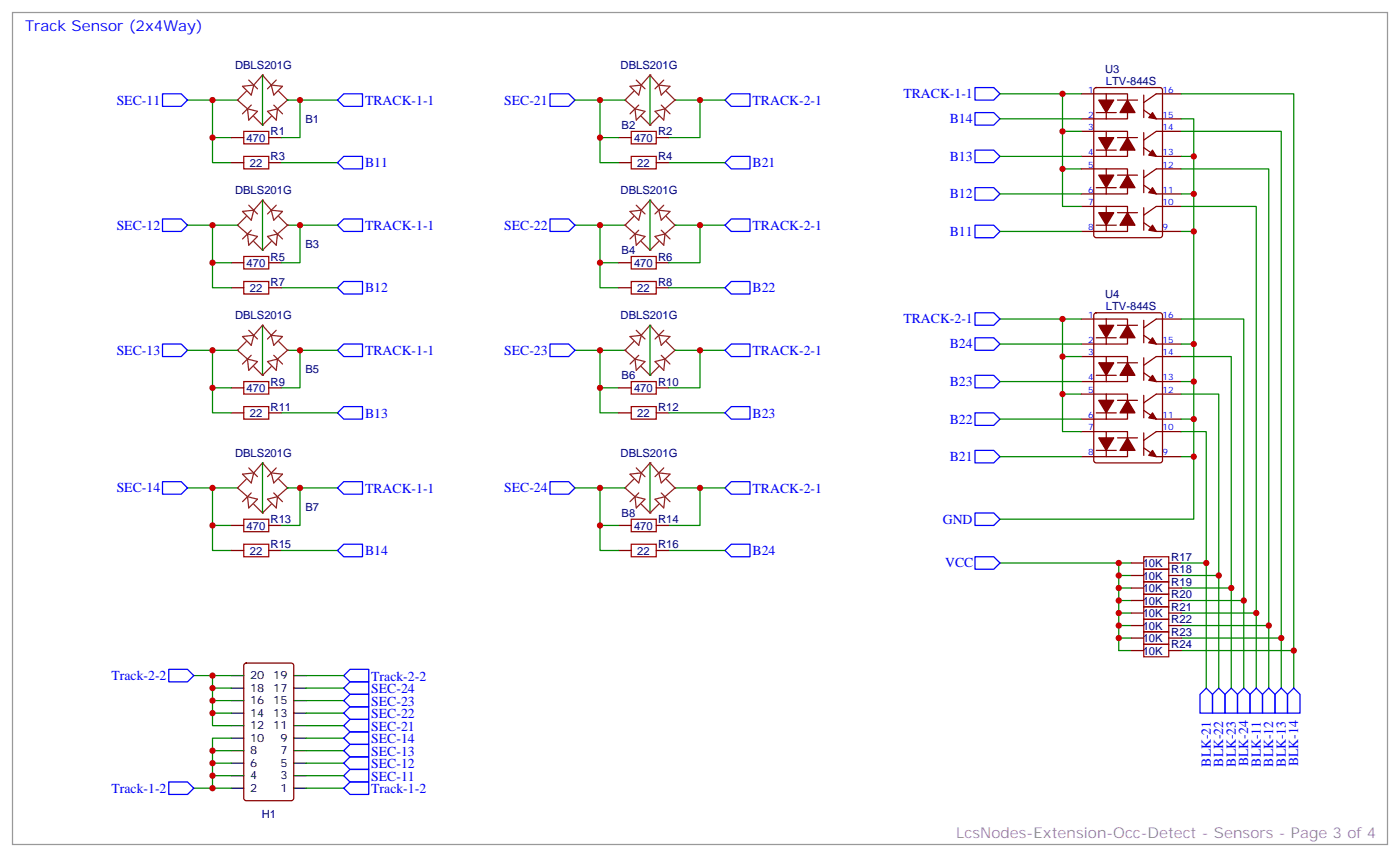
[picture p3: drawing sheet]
<svg xmlns="http://www.w3.org/2000/svg" width="395mm" height="242mm" viewBox="0 0 395 242" stroke-linecap="round" stroke-linejoin="round" font-family="sans-serif">
<path d="M69 187.2l.5-.2h12.7l.6 .4 .1 37.7-.5 .6-12.9 .1-.7-.5v-37.6z" fill="none" stroke="#870000" stroke-width=".35"/>
<g fill="none" stroke="#000" stroke-width=".35">
<path d="M65.3 197.6h3.5M65.3 194h3.5M65.3 190.5h3.5M82.9 197.6h3.5M82.9 194h3.5M82.9 190.5h3.5M65.3 218.7h3.5M65.3 215.2h3.5M65.3 211.7h3.5M65.3 208.1h3.5M65.3 204.6h3.5M65.3 201.1h3.5"/>
<path d="M82.9 218.7h3.5M82.9 215.2h3.5M82.9 211.7h3.5M82.9 208.1h3.5M82.9 204.6h3.5M82.9 201.1h3.5M65.3 222.2h3.5M82.9 222.2h3.5"/>
</g>
<g fill="none" stroke="#008700" stroke-width=".35">
<path d="M52.9 28.2h14.1M54.7 190.5h5.3M60 197.6h5.3M65.3 190.5h-5.3v3.5M65.3 194h-5.3v10.6h5.3M86.4 190.5h10.6M86.4 197.6h10.6M86.4 194h10.6M60 218.7v3.5M60 215.2h5.3M60 211.7h5.3M60 201.1h5.3"/>
<path d="M65.3 208.1h-5.3v10.6h5.3M86.4 215.2h10.6M86.4 211.7h10.6M86.4 201.1h10.6M86.4 218.7h10.6M86.4 204.6h10.6M86.4 208.1h10.6M54.7 222.2h10.6M86.4 222.2h10.6"/>
</g>
<path d="M47.6 188.7h5.3l1.8 1.8-1.8 1.8h-5.3zM98.8 188.7h5.3v3.6h-5.3l-1.8-1.8zM98.8 192.3h5.3v3.5h-5.3l-1.8-1.8zM98.8 195.8h5.3v3.5h-5.3l-1.8-1.7zM98.8 199.3h5.3v3.5h-5.3l-1.8-1.7zM98.8 217h5.3v3.5h-5.3l-1.8-1.8zM98.8 202.8h5.3v3.6h-5.3l-1.8-1.8zM98.8 206.4h5.3v3.5h-5.3l-1.8-1.8zM98.8 209.9h5.3v3.5h-5.3l-1.8-1.7zM98.8 213.4h5.3v3.6h-5.3l-1.8-1.8zM47.6 220.5h5.3l1.8 1.7-1.8 1.8h-5.3zM98.8 220.5h5.3v3.5h-5.3l-1.8-1.8z" fill="none" stroke="#00f" stroke-width=".35"/>
<path d="M68.4 24.3l3.2-.3-.7 2.8zM69.5 25.8l-2.5 2.4 2.8 2.5M69.8 30.7l2.9 .7-2.5 2.5zM70.2 22.6l2.5 2.4M70.9 29.6l-2.5 2.5M71.6 24l2.5-2.8 2.5 2.8M71.6 32.8l2.5 2.5 2.5-2.5M75.5 31.4l2.8-.7-.3 3.2zM76.6 24l3.1 .3-2.4 2.5zM77.3 29.6l2.4 2.5M78 22.6l-2.5 2.4M78.7 25.8l2.4 2.4-2.8 2.5" fill="none" stroke="#8c2424" stroke-width=".35"/>
<g fill="#8c2424">
<circle cx="67" cy="28.2" r=".18"/>
<circle cx="74.1" cy="21.2" r=".18"/>
<circle cx="81.1" cy="28.2" r=".18"/>
<circle cx="74.1" cy="35.3" r=".18"/>
</g>
<path d="M60 28.2v17.7h5.3M60 38.8h5.3M74.1 21.2v14.1M81.1 28.2h14.1M84.7 28.2v10.6h-5.3M79.4 45.9h15.8M60 63.5v17.6h5.3M60 74.1h5.3M81.1 63.5h14.1M79.4 81.1h15.8" fill="none" stroke="#008700" stroke-width=".35"/>
<path d="M68.8 37h7v3.6h-7zM68.8 44.1h7v3.5h-7zM68.8 72.3h7v3.5h-7zM68.8 79.4h7v3.5h-7z" fill="none" stroke="#a10000" stroke-width=".35"/>
<path d="M65.3 38.8h3.5M75.8 38.8h3.6M65.3 45.9h3.5M75.8 45.9h3.6M65.3 74.1h3.5M75.8 74.1h3.6M65.3 81.1h3.5M75.8 81.1h3.6" fill="none" stroke="#870000" stroke-width=".35"/>
<path d="M45.9 26.5h5.3l1.7 1.7-1.7 1.8h-5.3zM95.2 28.2l1.8-1.7h5.3v3.5h-5.3zM95.2 45.9l1.8-1.8h5.3v3.5h-5.3zM45.9 61.7h5.3l1.7 1.8-1.7 1.8h-5.3zM95.2 63.5l1.8-1.8h5.3v3.6h-5.3zM95.2 81.1l1.8-1.7h5.3v3.5h-5.3z" fill="none" stroke="#00f" stroke-width=".35"/>
<path d="M68.4 59.6l3.2-.3-.7 2.8zM70.2 57.9l2.5 2.4M71.6 59.3l2.5-2.9 2.5 2.9M76.6 59.3l3.1 .3-2.4 2.5zM78 57.9l-2.5 2.4M69.5 61l-2.5 2.5 2.8 2.5M69.8 66l2.9 .7-2.5 2.4zM70.9 64.9l-2.5 2.5M71.6 68.1l2.5 2.5 2.5-2.5M75.5 66.7l2.8-.7-.3 3.1zM77.3 64.9l2.4 2.5M78.7 61l2.4 2.5-2.8 2.5" fill="none" stroke="#8c2424" stroke-width=".35"/>
<g fill="#8c2424">
<circle cx="67" cy="63.5" r=".18"/>
<circle cx="74.1" cy="56.4" r=".18"/>
<circle cx="81.1" cy="63.5" r=".18"/>
<circle cx="74.1" cy="70.6" r=".18"/>
</g>
<path d="M52.9 63.5h14.1M60 98.8v17.6h5.3M74.1 91.7v14.1M81.1 98.8h14.1M84.7 98.8v10.6h-5.3M60 109.4h5.3M79.4 116.4h15.8" fill="none" stroke="#008700" stroke-width=".35"/>
<path d="M68.8 107.6h7v3.5h-7zM68.8 114.7h7v3.5h-7z" fill="none" stroke="#a10000" stroke-width=".35"/>
<path d="M65.3 109.4h3.5M65.3 116.4h3.5M75.8 109.4h3.6M75.8 116.4h3.6" fill="none" stroke="#870000" stroke-width=".35"/>
<path d="M45.9 97h5.3l1.7 1.8-1.7 1.7h-5.3zM95.2 98.8l1.8-1.8h5.3v3.5h-5.3zM95.2 116.4l1.8-1.7h5.3v3.5h-5.3z" fill="none" stroke="#00f" stroke-width=".35"/>
<path d="M68.4 94.9l3.2-.4-.7 2.9zM69.5 96.3l-2.5 2.5 2.8 2.4M70.2 93.1l2.5 2.5M71.6 94.5l2.5-2.8 2.5 2.8M76.6 94.5l3.1 .4-2.4 2.5zM78 93.1l-2.5 2.5M78.7 96.3l2.4 2.5-2.8 2.4M69.8 101.2l2.9 .8-2.5 2.4zM70.9 100.2l-2.5 2.5M71.6 103.4l2.5 2.4 2.5-2.4M75.5 102l2.8-.8-.3 3.2zM77.3 100.2l2.4 2.5" fill="none" stroke="#8c2424" stroke-width=".35"/>
<g fill="#8c2424">
<circle cx="67" cy="98.8" r=".18"/>
<circle cx="74.1" cy="91.7" r=".18"/>
<circle cx="81.1" cy="98.8" r=".18"/>
<circle cx="74.1" cy="105.8" r=".18"/>
</g>
<path d="M52.9 98.8h14.1M52.9 137.6h14.1" fill="none" stroke="#008700" stroke-width=".35"/>
<path d="M68.4 133.7l3.2-.4-.7 2.9zM69.5 135.1l-2.5 2.5 2.8 2.5M70.2 131.9l2.5 2.5M70.9 139l-2.5 2.5M71.6 133.3l2.5-2.8 2.5 2.8M76.6 133.3l3.1 .4-2.4 2.5zM77.3 139l2.4 2.5M78 131.9l-2.5 2.5M78.7 135.1l2.4 2.5-2.8 2.5M69.8 140.1l2.9 .7-2.5 2.4zM71.6 142.2l2.5 2.4 2.5-2.4M75.5 140.8l2.8-.7-.3 3.1z" fill="none" stroke="#8c2424" stroke-width=".35"/>
<g fill="#8c2424">
<circle cx="67" cy="137.6" r=".18"/>
<circle cx="74.1" cy="130.5" r=".18"/>
<circle cx="81.1" cy="137.6" r=".18"/>
<circle cx="74.1" cy="144.6" r=".18"/>
</g>
<path d="M60 137.6v17.6h5.3M74.1 130.5v14.1M81.1 137.6h14.1M84.7 137.6v10.6h-5.3M169.3 137.6v17.6h5.3M183.4 130.5v14.1M190.5 137.6h14.1M197.6 137.6v10.6h-8.9M60 148.2h5.3M79.4 155.2h15.8M169.3 148.2h5.3M188.7 155.2h15.9" fill="none" stroke="#008700" stroke-width=".35"/>
<path d="M68.8 153.5h7v3.5h-7zM68.8 146.4h7v3.5h-7zM178.2 146.4h7v3.5h-7zM178.2 153.5h7v3.5h-7z" fill="none" stroke="#a10000" stroke-width=".35"/>
<path d="M65.3 155.2h3.5M65.3 148.2h3.5M75.8 155.2h3.6M75.8 148.2h3.6M174.6 155.2h3.6M174.6 148.2h3.6M185.2 155.2h3.5M185.2 148.2h3.5" fill="none" stroke="#870000" stroke-width=".35"/>
<path d="M45.9 135.8h5.3l1.7 1.8-1.7 1.7h-5.3zM97 135.8h5.3v3.5h-5.3l-1.8-1.7zM155.2 135.8h5.3l1.8 1.8-1.8 1.7h-5.3zM206.4 135.8h5.3v3.5h-5.3l-1.8-1.7zM95.2 155.2l1.8-1.7h5.3v3.5h-5.3zM204.6 155.2l1.8-1.7h5.3v3.5h-5.3z" fill="none" stroke="#00f" stroke-width=".35"/>
<path d="M177.8 133.7l3.2-.4-.7 2.9zM178.9 135.1l-2.5 2.5 2.8 2.5M179.6 131.9l2.4 2.5M180.3 139l-2.5 2.5M181 133.3l2.4-2.8 2.5 2.8M185.9 133.3l3.2 .4-2.5 2.5zM186.6 139l2.5 2.5M187.3 131.9l-2.4 2.5M188 135.1l2.5 2.5-2.8 2.5M179.2 140.1l2.8 .7-2.4 2.4zM181 142.2l2.4 2.4 2.5-2.4M184.9 140.8l2.8-.7-.4 3.1z" fill="none" stroke="#8c2424" stroke-width=".35"/>
<g fill="#8c2424">
<circle cx="190.5" cy="137.6" r=".18"/>
<circle cx="183.4" cy="130.5" r=".18"/>
<circle cx="176.4" cy="137.6" r=".18"/>
<circle cx="183.4" cy="144.6" r=".18"/>
</g>
<path d="M162.3 98.8h14.1M162.3 137.6h14.1" fill="none" stroke="#008700" stroke-width=".35"/>
<path d="M177.8 94.9l3.2-.4-.7 2.9zM178.9 96.3l-2.5 2.5 2.8 2.4M179.6 93.1l2.4 2.5M181 94.5l2.4-2.8 2.5 2.8M185.9 94.5l3.2 .4-2.5 2.5zM187.3 93.1l-2.4 2.5M188 96.3l2.5 2.5-2.8 2.4M179.2 101.2l2.8 .8-2.4 2.4zM180.3 100.2l-2.5 2.5M181 103.4l2.4 2.4 2.5-2.4M184.9 102l2.8-.8-.4 3.2zM186.6 100.2l2.5 2.5" fill="none" stroke="#8c2424" stroke-width=".35"/>
<g fill="#8c2424">
<circle cx="190.5" cy="98.8" r=".18"/>
<circle cx="183.4" cy="91.7" r=".18"/>
<circle cx="176.4" cy="98.8" r=".18"/>
<circle cx="183.4" cy="105.8" r=".18"/>
</g>
<path d="M162.3 63.5h14.1M169.3 98.8v17.6h5.3M183.4 91.7v14.1M190.5 98.8h14.1M197.6 98.8v10.6h-8.9M169.3 109.4h5.3M188.7 116.4h15.9" fill="none" stroke="#008700" stroke-width=".35"/>
<path d="M178.2 114.7h7v3.5h-7zM178.2 107.6h7v3.5h-7z" fill="none" stroke="#a10000" stroke-width=".35"/>
<path d="M174.6 116.4h3.6M174.6 109.4h3.6M185.2 116.4h3.5M185.2 109.4h3.5" fill="none" stroke="#870000" stroke-width=".35"/>
<path d="M155.2 97h5.3l1.8 1.8-1.8 1.7h-5.3zM204.6 98.8l1.8-1.8h5.3v3.5h-5.3zM204.6 116.4l1.8-1.7h5.3v3.5h-5.3z" fill="none" stroke="#00f" stroke-width=".35"/>
<path d="M177.8 59.6l3.2-.3-.7 2.8zM179.6 57.9l2.4 2.4M181 59.3l2.4-2.9 2.5 2.9M185.9 59.3l3.2 .3-2.5 2.5zM187.3 57.9l-2.4 2.4M178.9 61l-2.5 2.5 2.8 2.5M179.2 66l2.8 .7-2.4 2.4zM180.3 64.9l-2.5 2.5M181 68.1l2.4 2.5 2.5-2.5M184.9 66.7l2.8-.7-.4 3.1zM186.6 64.9l2.5 2.5M188 61l2.5 2.5-2.8 2.5" fill="none" stroke="#8c2424" stroke-width=".35"/>
<g fill="#8c2424">
<circle cx="190.5" cy="63.5" r=".18"/>
<circle cx="183.4" cy="56.4" r=".18"/>
<circle cx="176.4" cy="63.5" r=".18"/>
<circle cx="183.4" cy="70.6" r=".18"/>
</g>
<g fill="none" stroke="#008700" stroke-width=".35">
<path d="M169.3 28.2v17.7h5.3M169.3 38.8h5.3M183.4 21.2v14.1M190.5 28.2h14.1M197.6 28.2v10.6h-8.9M282.2 26.5h17.7M299.9 37v21.2h5.3M305.2 26.5h-5.3v10.5h5.3M183.4 56.4v14.2M188.7 45.9h15.9M282.2 54.7h23M299.9 47.6h5.3"/>
<path d="M169.3 63.5v17.6h5.3M169.3 74.1h5.3M190.5 63.5h14.1M197.6 63.5v10.6h-8.9M282.2 65.3h23M336.9 65.3v63.5h-3.5M188.7 81.1h15.9M282.2 97h23M282.2 90h23M299.9 90v10.5h5.3M333.4 90h17.6v104M333.4 97h3.5"/>
<path d="M282.2 118.2h23M282.2 107.6h23M299.9 100.5v21.2h5.3M299.9 111.1h5.3M333.4 111.1h10.6v82.9M333.4 100.5h14.1v93.5M333.4 118.2h3.5M333.4 107.6h3.5M282.2 128.8h23M333.4 121.7h7v72.3M336.9 128.8v17.6h-54.7M282.2 158.7h33.5"/>
<path d="M319.3 158.7h-3.6v24.7h3.6M333.4 158.7h7M315.7 179.9h3.6M315.7 176.4h3.6M315.7 172.9h3.6M315.7 169.3h3.6M315.7 165.8h3.6M315.7 162.3h3.6M333.4 179.9h28.2M333.4 176.4h24.7M333.4 172.9h21.1M333.4 169.3h17.6"/>
<path d="M333.4 165.8h14.1M333.4 162.3h10.6M333.4 183.4h31.7"/>
</g>
<path d="M178.2 37h7v3.6h-7zM178.2 44.1h7v3.5h-7zM178.2 79.4h7v3.5h-7zM178.2 72.3h7v3.5h-7zM322.8 157h7v3.5h-7zM322.8 167.6h7v3.5h-7zM322.8 164h7v3.6h-7zM322.8 160.5h7v3.5h-7zM322.8 178.2h7v3.5h-7zM322.8 174.6h7v3.6h-7zM322.8 171.1h7v3.5h-7zM322.8 181.7h7v3.5h-7z" fill="none" stroke="#a10000" stroke-width=".35"/>
<g fill="none" stroke="#870000" stroke-width=".35">
<path d="M174.6 38.8h3.6M185.2 38.8h3.5M305.2 37h7M305.2 26.5h7M305.2 33.5h7M308.9 24.9l.5-.2h18l.6 .4 .1 41.2-.5 .7h-18.2l-.7-.4v-41.2zM309.4 31.7h5.6M312.2 26.5h6v7h-6M312.2 37h6v7.1h-6M312.2 26.5v7M312.2 37v7.1M315.4 38.8h5.6"/>
<path d="M315.4 28.2h5.6M322.8 26.8v6.4M322.8 37.4v6.3M322.8 31l3.5 2.5h7.1M333.4 37h-7.1l-3.5 2.5M333.4 26.5h-7.1l-3.5 2.4M174.6 45.9h3.6M185.2 45.9h3.5M305.2 58.2h7M305.2 47.6h7M305.2 54.7h7M305.2 44.1h7"/>
<path d="M309.4 42.3h5.6M309.4 52.9h5.6M312.2 47.6h6v7.1h-6M312.2 58.2h6v7.1h-6M312.2 47.6v7.1M312.2 58.2v7.1M315.4 49.4h5.6M315.4 60h5.6M322.8 48v6.3M322.8 58.6v6.3M322.8 52.2l3.5 2.5h7.1M322.8 41.6l3.5 2.5h7.1"/>
<path d="M333.4 58.2h-7.1l-3.5 2.5M333.4 47.6h-7.1l-3.5 2.5M174.6 74.1h3.6M185.2 74.1h3.5M305.2 65.3h7M309.4 63.5h5.6M322.8 62.8l3.5 2.5h7.1M174.6 81.1h3.6M185.2 81.1h3.5M305.2 90h7M305.2 97h7M308.9 88.4l.5-.2h18l.6 .4 .1 41.2-.5 .7h-18.2l-.7-.4v-41.2z"/>
<path d="M309.4 95.2h5.6M312.2 90h6v7h-6M312.2 90v7M315.4 91.7h5.6M322.8 90.3v6.4M322.8 94.5l3.5 2.5h7.1M333.4 90h-7.1l-3.5 2.4M305.2 111.1h7M305.2 118.2h7M305.2 100.5h7M305.2 107.6h7M309.4 105.8h5.6"/>
<path d="M309.4 116.4h5.6M312.2 100.5h6v7.1h-6M312.2 111.1h6v7.1h-6M312.2 100.5v7.1M312.2 111.1v7.1M315.4 102.3h5.6M315.4 112.9h5.6M322.8 100.9v6.3M322.8 111.5v6.3M322.8 115.7l3.5 2.5h7.1M322.8 105.1l3.5 2.5h7.1M333.4 111.1h-7.1l-3.5 2.5"/>
<path d="M333.4 100.5h-7.1l-3.5 2.5M305.2 121.7h7M305.2 128.8h7M309.4 127h5.6M312.2 121.7h6v7.1h-6M312.2 121.7v7.1M315.4 123.5h5.6M322.8 122.1v6.3M322.8 126.3l3.5 2.5h7.1M333.4 121.7h-7.1l-3.5 2.5M319.3 158.7h3.5M329.8 158.7h3.6"/>
<path d="M319.3 169.3h3.5M319.3 165.8h3.5M319.3 162.3h3.5M319.3 179.9h3.5M319.3 176.4h3.5M319.3 172.9h3.5M329.8 169.3h3.6M329.8 165.8h3.6M329.8 162.3h3.6M329.8 179.9h3.6M329.8 176.4h3.6M329.8 172.9h3.6"/>
<path d="M319.3 183.4h3.5M329.8 183.4h3.6"/>
</g>
<g fill="none" stroke="#00f" stroke-width=".35">
<path d="M155.2 26.5h5.3l1.8 1.7-1.8 1.8h-5.3zM204.6 28.2l1.8-1.7h5.3v3.5h-5.3zM275.2 31.7h5.3l1.7 1.8-1.7 1.8h-5.3zM275.2 24.7h5.3l1.7 1.8-1.7 1.7h-5.3zM204.6 45.9l1.8-1.8h5.3v3.5h-5.3zM275.2 42.3h5.3l1.7 1.8-1.7 1.8h-5.3zM275.2 52.9h5.3l1.7 1.8-1.7 1.7h-5.3zM155.2 61.7h5.3l1.8 1.8-1.8 1.8h-5.3zM204.6 63.5l1.8-1.8h5.3v3.6h-5.3zM275.2 63.5h5.3l1.7 1.8-1.7 1.7h-5.3zM204.6 81.1l1.8-1.7h5.3v3.5h-5.3zM275.2 95.2h5.3l1.7 1.8-1.7 1.8h-5.3z"/>
<path d="M275.2 88.2h5.3l1.7 1.8-1.7 1.7h-5.3zM275.2 116.4h5.3l1.7 1.8-1.7 1.7h-5.3zM275.2 105.8h5.3l1.7 1.8-1.7 1.8h-5.3zM275.2 127h5.3l1.7 1.8-1.7 1.7h-5.3zM275.2 157h5.3l1.7 1.7-1.7 1.8h-5.3zM275.2 144.6h5.3l1.7 1.8-1.7 1.8h-5.3zM338.7 195.8l1.7-1.8 1.8 1.8v5.3h-3.5zM342.2 195.8l1.8-1.8 1.7 1.8v5.3h-3.5zM345.7 195.8l1.8-1.8 1.7 1.8v5.3h-3.5zM349.2 195.8l1.8-1.8 1.8 1.8v5.3h-3.6z"/>
</g>
<g fill="#870000" stroke="#870000" stroke-width=".35">
<path d="M318.2 91.7l2.1 3.5h-4.2z"/>
<path d="M325.3 127l1 1.8-2.1-.4z"/>
<path d="M325.3 116.4l1 1.8-2.1-.4z"/>
<path d="M325.3 105.8l1 1.8-2.1-.4z"/>
<path d="M325.3 95.2l1 1.8-2.1-.3z"/>
<path d="M310.1 91.7h4.2l-2.1 3.5z"/>
<path d="M310.1 102.3h4.2l-2.1 3.5z"/>
<path d="M318.2 102.3l2.1 3.5h-4.2z"/>
<path d="M310.1 112.9h4.2l-2.1 3.5z"/>
<path d="M318.2 112.9l2.1 3.5h-4.2z"/>
<path d="M310.1 123.5h4.2l-2.1 3.5z"/>
<path d="M318.2 123.5l2.1 3.5h-4.2z"/>
<path d="M318.2 28.2l2.1 3.5h-4.2z"/>
<path d="M325.3 63.5l1 1.8-2.1-.4z"/>
<path d="M325.3 52.9l1 1.8-2.1-.4z"/>
<path d="M325.3 42.3l1 1.8-2.1-.4z"/>
<path d="M325.3 31.7l1 1.8-2.1-.3z"/>
<path d="M310.1 28.2h4.2l-2.1 3.5z"/>
<path d="M310.1 38.8h4.2l-2.1 3.5z"/>
<path d="M318.2 38.8l2.1 3.5h-4.2z"/>
<path d="M310.1 49.4h4.2l-2.1 3.5z"/>
<path d="M318.2 49.4l2.1 3.5h-4.2z"/>
<path d="M310.1 60h4.2l-2.1 3.5z"/>
<path d="M318.2 60l2.1 3.5h-4.2z"/>
</g>
<path d="M177.8 24.3l3.2-.3-.7 2.8zM178.9 25.8l-2.5 2.4 2.8 2.5M179.2 30.7l2.8 .7-2.4 2.5zM179.6 22.6l2.4 2.4M180.3 29.6l-2.5 2.5M181 24l2.4-2.8 2.5 2.8M181 32.8l2.4 2.5 2.5-2.5M184.9 31.4l2.8-.7-.4 3.2zM185.9 24l3.2 .3-2.5 2.5zM186.6 29.6l2.5 2.5M187.3 22.6l-2.4 2.4M188 25.8l2.5 2.4-2.8 2.5" fill="none" stroke="#8c2424" stroke-width=".35"/>
<g fill="#8c2424">
<circle cx="190.5" cy="28.2" r=".18"/>
<circle cx="183.4" cy="21.2" r=".18"/>
<circle cx="176.4" cy="28.2" r=".18"/>
<circle cx="183.4" cy="35.3" r=".18"/>
</g>
<path d="M162.3 28.2h14.1M282.2 33.5h23M333.4 26.5h31.7v167.5M333.4 37h28.2v157M333.4 33.5h3.5v31.8h-3.5M74.1 56.4v14.2M282.2 44.1h23M333.4 58.2h21.1v135.8M333.4 47.6h24.7v146.4M333.4 44.1h3.5M333.4 54.7h3.5M84.7 63.5v10.6h-5.3" fill="none" stroke="#008700" stroke-width=".35"/>
<path d="M352.8 195.8l1.7-1.8 1.8 1.8v5.3h-3.5zM356.3 195.8l1.8-1.8 1.7 1.8v5.3h-3.5zM361.6 194l1.8 1.8v5.3h-3.6v-5.3zM363.4 195.8l1.7-1.8 1.8 1.8v5.3h-3.5z" fill="none" stroke="#00f" stroke-width=".35"/>
<path d="M3.5 3.5h388.1v234.6h-388.1z" fill="none" stroke="#999" stroke-width=".35"/>
<g fill="#c00">
<circle cx="60" cy="222.2" r=".88"/>
<circle cx="60" cy="218.7" r=".88"/>
<circle cx="60" cy="215.2" r=".88"/>
<circle cx="60" cy="211.7" r=".88"/>
<circle cx="60" cy="190.5" r=".88"/>
<circle cx="60" cy="194" r=".88"/>
<circle cx="60" cy="201.1" r=".88"/>
<circle cx="60" cy="197.6" r=".88"/>
<circle cx="60" cy="28.2" r=".88"/>
<circle cx="60" cy="38.8" r=".88"/>
<circle cx="60" cy="74.1" r=".88"/>
<circle cx="60" cy="63.5" r=".88"/>
<circle cx="60" cy="109.4" r=".88"/>
<circle cx="60" cy="98.8" r=".88"/>
<circle cx="60" cy="137.6" r=".88"/>
<circle cx="60" cy="148.2" r=".88"/>
<circle cx="197.6" cy="137.6" r=".88"/>
<circle cx="169.3" cy="148.2" r=".88"/>
<circle cx="169.3" cy="137.6" r=".88"/>
<circle cx="169.3" cy="98.8" r=".88"/>
<circle cx="169.3" cy="109.4" r=".88"/>
<circle cx="197.6" cy="98.8" r=".88"/>
<circle cx="169.3" cy="63.5" r=".88"/>
<circle cx="169.3" cy="74.1" r=".88"/>
<circle cx="197.6" cy="63.5" r=".88"/>
<circle cx="197.6" cy="28.2" r=".88"/>
<circle cx="169.3" cy="38.8" r=".88"/>
<circle cx="169.3" cy="28.2" r=".88"/>
<circle cx="299.9" cy="111.1" r=".88"/>
<circle cx="299.9" cy="47.6" r=".88"/>
<circle cx="299.9" cy="100.5" r=".88"/>
<circle cx="299.9" cy="37" r=".88"/>
<circle cx="315.7" cy="158.7" r=".88"/>
<circle cx="336.9" cy="128.8" r=".88"/>
<circle cx="336.9" cy="65.3" r=".88"/>
<circle cx="336.9" cy="44.1" r=".88"/>
<circle cx="336.9" cy="54.7" r=".88"/>
<circle cx="299.9" cy="90" r=".88"/>
<circle cx="299.9" cy="26.5" r=".88"/>
<circle cx="365.1" cy="183.4" r=".88"/>
<circle cx="361.6" cy="179.9" r=".88"/>
<circle cx="358.1" cy="176.4" r=".88"/>
<circle cx="354.5" cy="172.9" r=".88"/>
<circle cx="351" cy="169.3" r=".88"/>
<circle cx="347.5" cy="165.8" r=".88"/>
<circle cx="344" cy="162.3" r=".88"/>
<circle cx="315.7" cy="172.9" r=".88"/>
<circle cx="315.7" cy="176.4" r=".88"/>
<circle cx="315.7" cy="179.9" r=".88"/>
<circle cx="315.7" cy="169.3" r=".88"/>
<circle cx="315.7" cy="165.8" r=".88"/>
<circle cx="315.7" cy="162.3" r=".88"/>
<circle cx="340.4" cy="158.7" r=".88"/>
<circle cx="336.9" cy="118.2" r=".88"/>
<circle cx="336.9" cy="107.6" r=".88"/>
<circle cx="336.9" cy="97" r=".88"/>
<circle cx="84.7" cy="28.2" r=".88"/>
<circle cx="84.7" cy="63.5" r=".88"/>
<circle cx="84.7" cy="98.8" r=".88"/>
<circle cx="84.7" cy="137.6" r=".88"/>
</g>
<text font-size="4.2" fill="#00f" x="7.1" y="8.8">Track Sensor (2x4Way)</text>
<text font-size="4.2" fill="#999" x="269.9" y="236.4">LcsNodes-Extension-Occ-Detect - Sensors - Page 3 of 4</text>
<g font-size="3.9" fill="#00f">
<text x="32.9" y="29.5">SEC-11</text>
<text x="103" y="29.6">TRACK-1-1</text>
<text x="142.3" y="29.5">SEC-21</text>
<text x="212.4" y="29.6">TRACK-2-1</text>
<text x="254.9" y="27.7">TRACK-1-1</text>
<text x="268" y="34.8">B14</text>
<text x="103" y="47.2">B11</text>
<text x="212.4" y="47.1">B21</text>
<text x="268" y="45.4">B13</text>
<text x="268" y="56">B12</text>
<text x="32.9" y="64.8">SEC-12</text>
<text x="103" y="64.9">TRACK-1-1</text>
<text x="142.3" y="64.8">SEC-22</text>
<text x="212.4" y="64.9">TRACK-2-1</text>
<text x="268" y="66.5">B11</text>
<text x="103" y="82.5">B12</text>
<text x="212.4" y="82.5">B22</text>
<text x="254.9" y="91.2">TRACK-2-1</text>
<text x="32.9" y="100">SEC-13</text>
<text x="103" y="100.2">TRACK-1-1</text>
<text x="142.3" y="100">SEC-23</text>
<text x="212.4" y="100.2">TRACK-2-1</text>
<text x="268" y="98.3">B24</text>
<text x="268" y="108.8">B23</text>
<text x="103" y="117.7">B13</text>
<text x="212.4" y="117.7">B23</text>
<text x="268" y="119.4">B22</text>
<text x="268" y="130">B21</text>
<text x="32.9" y="138.8">SEC-14</text>
<text x="103" y="139">TRACK-1-1</text>
<text x="142.3" y="138.8">SEC-24</text>
<text x="212.4" y="139">TRACK-2-1</text>
<text x="266.1" y="147.6">GND</text>
<text x="103" y="156.5">B14</text>
<text x="212.4" y="156.5">B24</text>
<text x="266.7" y="160">VCC</text>
<text x="31.5" y="191.7">Track-2-2</text>
<text x="104.8" y="191.9">Track-2-2</text>
<text x="104.8" y="195.4">SEC-24</text>
<text x="104.8" y="199">SEC-23</text>
<text x="104.8" y="202.5">SEC-22</text>
<text x="104.8" y="206">SEC-21</text>
<text x="104.8" y="209.5">SEC-14</text>
<text x="104.8" y="213.1">SEC-13</text>
<text x="104.8" y="220.1">SEC-11</text>
<text x="104.8" y="216.6">SEC-12</text>
<text x="341.7" y="216.2" transform="rotate(-90 341.7 216.2)">BLK-21</text>
<text x="345.2" y="216.2" transform="rotate(-90 345.2 216.2)">BLK-22</text>
<text x="348.7" y="216.2" transform="rotate(-90 348.7 216.2)">BLK-23</text>
<text x="352.3" y="216.1" transform="rotate(-90 352.3 216.1)">BLK-24</text>
<text x="355.8" y="216.2" transform="rotate(-90 355.8 216.2)">BLK-11</text>
<text x="359.3" y="216.2" transform="rotate(-90 359.3 216.2)">BLK-12</text>
<text x="362.8" y="216.2" transform="rotate(-90 362.8 216.2)">BLK-13</text>
<text x="366.4" y="216.1" transform="rotate(-90 366.4 216.1)">BLK-14</text>
<text x="31.5" y="223.5">Track-1-2</text>
<text x="104.8" y="223.7">Track-1-2</text>
</g>
<g font-size="3.2" fill="#000080">
<text x="66.3" y="19.4">DBLS201G</text>
<text x="175.1" y="19.4">DBLS201G</text>
<text x="311.9" y="20.5">U3</text>
<text x="312.1" y="24">LTV-844S</text>
<text x="86.2" y="34.6">B1</text>
<text x="69.6" y="40">470</text>
<text x="76.4" y="38.2">R1</text>
<text x="175.4" y="36.4">B2</text>
<text x="178.9" y="40">470</text>
<text x="185.7" y="38.2">R2</text>
<text x="70.5" y="47">22</text>
<text x="76.4" y="45.2">R3</text>
<text x="179.8" y="47">22</text>
<text x="185.7" y="45.2">R4</text>
<text x="66.3" y="54.7">DBLS201G</text>
<text x="175.1" y="54.7">DBLS201G</text>
<text x="86.2" y="69.9">B3</text>
<text x="175.4" y="71.7">B4</text>
<text x="69.6" y="75.2">470</text>
<text x="76.4" y="73.5">R5</text>
<text x="178.9" y="75.2">470</text>
<text x="185.7" y="73.5">R6</text>
<text x="70.5" y="82.3">22</text>
<text x="76.4" y="80.5">R7</text>
<text x="179.8" y="82.3">22</text>
<text x="185.7" y="80.5">R8</text>
<text x="311.9" y="84">U4</text>
<text x="66.3" y="90">DBLS201G</text>
<text x="175.1" y="90">DBLS201G</text>
<text x="312.1" y="87.5">LTV-844S</text>
<text x="86.2" y="105.2">B5</text>
<text x="175.4" y="107">B6</text>
<text x="69.6" y="110.5">470</text>
<text x="76.4" y="108.7">R9</text>
<text x="178.9" y="110.5">470</text>
<text x="185.7" y="108.7">R10</text>
<text x="70.5" y="117.6">22</text>
<text x="76.4" y="115.8">R11</text>
<text x="179.8" y="117.6">22</text>
<text x="185.7" y="115.8">R12</text>
<text x="66.3" y="128.8">DBLS201G</text>
<text x="175.1" y="128.8">DBLS201G</text>
<text x="69.6" y="149.3">470</text>
<text x="76.4" y="147.5">R13</text>
<text x="86.2" y="144">B7</text>
<text x="175.4" y="145.8">B8</text>
<text x="178.9" y="149.3">470</text>
<text x="185.7" y="147.5">R14</text>
<text x="76.4" y="154.6">R15</text>
<text x="185.7" y="154.6">R16</text>
<text x="70.5" y="156.4">22</text>
<text x="179.8" y="156.4">22</text>
<text x="322.5" y="160">10K</text>
<text x="330.6" y="161.6">R18</text>
<text x="330.6" y="158.1">R17</text>
<text x="322.5" y="167">10K</text>
<text x="322.5" y="163.5">10K</text>
<text x="330.6" y="165.1">R19</text>
<text x="322.5" y="170.5">10K</text>
<text x="330.6" y="168.7">R20</text>
<text x="330.6" y="172.2">R21</text>
<text x="322.5" y="177.6">10K</text>
<text x="322.5" y="174.1">10K</text>
<text x="330.6" y="179.3">R23</text>
<text x="330.6" y="175.7">R22</text>
<text x="322.5" y="184.7">10K</text>
<text x="322.5" y="181.1">10K</text>
<text x="330.6" y="182.8">R24</text>
<text x="73.9" y="230.6">H1</text>
</g>
<g font-size="3.2">
<text x="70.6" y="191.6">20</text>
<text x="77.1" y="191.6">19</text>
<text x="70.6" y="195.1">18</text>
<text x="77.1" y="195.1">17</text>
<text x="70.6" y="202.1">14</text>
<text x="70.6" y="198.6">16</text>
<text x="77.1" y="202.1">13</text>
<text x="77.1" y="198.6">15</text>
<text x="70.6" y="209.2">10</text>
<text x="70.6" y="205.7">12</text>
<text x="77.1" y="205.7">11</text>
<text x="79.1" y="209.2">9</text>
<text x="70.6" y="212.7">8</text>
<text x="79.1" y="212.7">7</text>
<text x="70.6" y="219.8">4</text>
<text x="70.6" y="216.3">6</text>
<text x="79.1" y="219.8">3</text>
<text x="79.1" y="216.3">5</text>
<text x="70.6" y="223.3">2</text>
<text x="79.1" y="223.3">1</text>
</g>
<g font-size="2.5" fill="#00f">
<text x="307.1" y="26.1">1</text>
<text x="328.1" y="26.1">16</text>
<text x="307.1" y="33.2">2</text>
<text x="328.1" y="33.2">15</text>
<text x="307.1" y="36.7">3</text>
<text x="328.1" y="36.7">14</text>
<text x="307.1" y="47.3">5</text>
<text x="307.1" y="43.7">4</text>
<text x="328.1" y="47.3">12</text>
<text x="328.1" y="43.7">13</text>
<text x="307.1" y="57.9">7</text>
<text x="307.1" y="54.3">6</text>
<text x="328.1" y="57.9">10</text>
<text x="328.1" y="54.3">11</text>
<text x="307.1" y="64.9">8</text>
<text x="328.1" y="64.9">9</text>
<text x="307.1" y="89.6">1</text>
<text x="328.1" y="89.6">16</text>
<text x="307.1" y="100.2">3</text>
<text x="307.1" y="96.7">2</text>
<text x="328.1" y="100.2">14</text>
<text x="328.1" y="96.7">15</text>
<text x="307.1" y="107.2">4</text>
<text x="328.1" y="107.2">13</text>
<text x="307.1" y="110.8">5</text>
<text x="328.1" y="110.8">12</text>
<text x="307.1" y="117.8">6</text>
<text x="328.1" y="117.8">11</text>
<text x="307.1" y="121.4">7</text>
<text x="328.1" y="121.4">10</text>
<text x="307.1" y="128.4">8</text>
<text x="328.1" y="128.4">9</text>
</g>
</svg>
